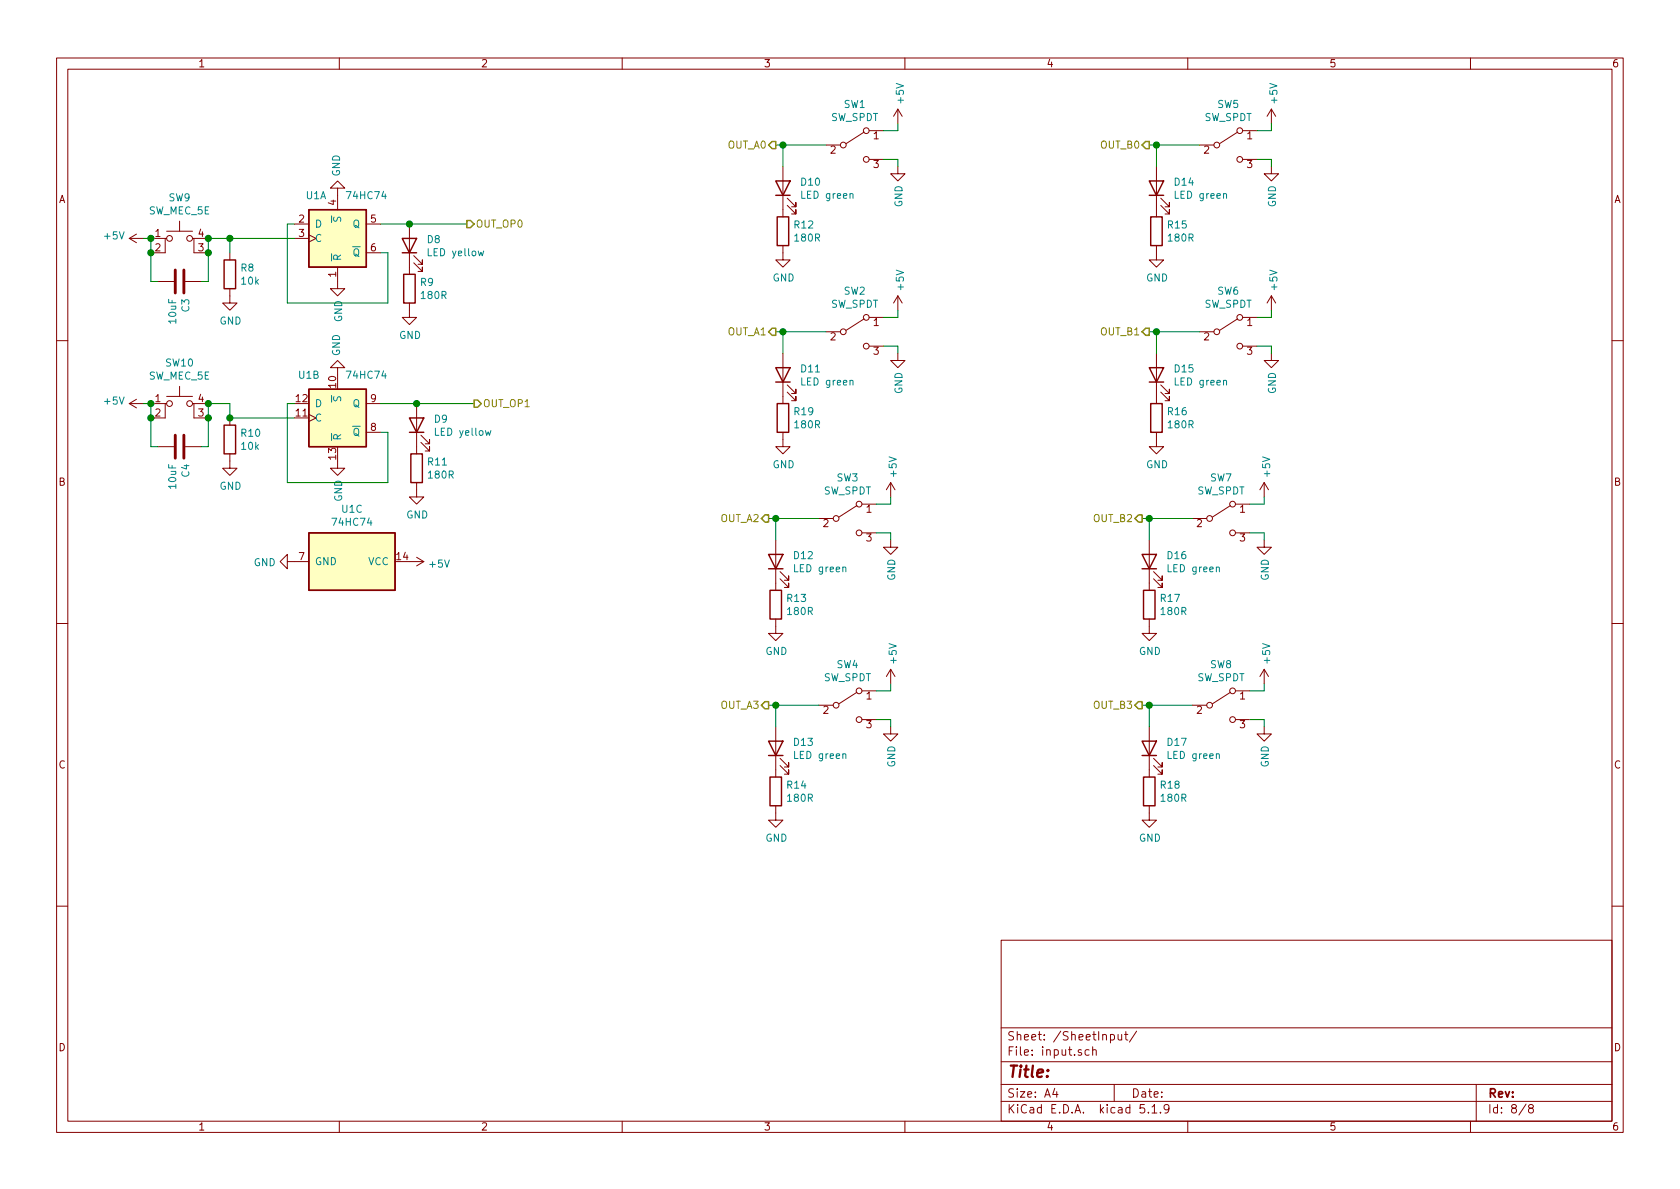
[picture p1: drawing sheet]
<svg xmlns="http://www.w3.org/2000/svg" width="297mm" height="210mm" viewBox="0 0 297 210" stroke-linecap="round" stroke-linejoin="round" font-family="sans-serif">
<g fill="none" stroke="#840000" stroke-width=".18">
<path d="M10 10.3h277v189.9h-277zM12 12.2h273v186.1h-273zM60 10.3v1.9M110 10.3v1.9M158.7 19.3v2.5M158.7 19.3l-.7 1.3M158.7 19.3l.8 1.3M160 10.3v1.9M210 10.3v1.9M224.8 19.3v2.5M224.8 19.3l-.8 1.3M224.8 19.3l.8 1.3"/>
<path d="M260 10.3v1.9M31.7 39.1v1.8M52.1 39.6h2.5M59.7 33.3h1.3l-1.3-1.3-1.3 1.3h1.3v3.8M64.8 39.6h2.5M72.4 39.6v8.9M138.4 29.5v8.8M139.2 36.3l1.5 1.5v-.7v.7h-.7M139.2 35l1.5 1.6v-.8v.8h-.7M146 25.6h2.6M152.8 23.4l-3.2 2M153.7 23.1h2.5"/>
<path d="M153.7 28.2h2.5M158.7 29.5v1.2h1.3l-1.3 1.3-1.2-1.3h1.2M204.5 29.5v8.8M205.2 36.3l1.6 1.5v-.7v.7h-.8M205.2 35l1.6 1.6v-.8v.8h-.8M212.1 25.6h2.5M218.8 23.4l-3.2 2M219.7 23.1h2.5M219.7 28.2h2.5M224.8 29.5v1.2h1.3l-1.3 1.3-1.3-1.3h1.3M22.9 42.2h2.5M22.9 42.2l1.2 .7"/>
<path d="M24.1 41.4l-1.2 .8M26.7 42.2h2.5M27.9 49.8h2.8M29.5 42.2h-.3v2.5h-2.5M29.5 40.9h4.5M32.8 49.8h2.8M34 42.2h.3v2.5h2.5M34.3 42.2h2.5M40.6 51v2.6h1.3l-1.3 1.3-1.2-1.3h1.2M40.6 44.7v1.3M52.1 42.2h2.5M54.6 41.5l1.3 .7-1.3 .6"/>
<path d="M59.7 47.2v3.8h1.3l-1.3 1.3-1.3-1.3h1.3M64.8 44.7h2.5M72.4 53.6v2.5h1.3l-1.3 1.3-1.3-1.3h1.3M73.2 46.5l1.5 1.5v-.8v.8h-.8M73.2 45.2l1.5 1.5v-.7v.7h-.8M138.4 43.4v2.6h1.3l-1.3 1.2-1.2-1.2h1.2M146 58.7h2.6M152.8 56.4l-3.2 2M153.7 56.1h2.5M158.7 52.3l-.7 1.3M158.7 52.3v2.6M158.7 52.3l.8 1.3"/>
<path d="M204.5 43.4v2.6h1.2l-1.2 1.2-1.3-1.2h1.3M212.1 58.7h2.5M218.8 56.4l-3.2 2M219.7 56.1h2.5M224.8 52.3l-.8 1.3M224.8 52.3v2.6M224.8 52.3l.8 1.3M10 60.2h2M22.9 71.4h2.5M22.9 71.4l1.2 .7M24.1 70.6l-1.2 .8M26.7 71.4h2.5"/>
<path d="M27.9 79h2.8M29.5 71.4h-.3v2.5h-2.5M29.5 70.1h4.5M31.7 68.3v1.8M32.8 79h2.8M34 71.4h.3v2.5h2.5M34.3 71.4h2.5M40.6 73.9v1.3M54.6 73.3l1.3 .6-1.3 .6M59.7 65h1.3l-1.3-1.3-1.3 1.3h1.3v1.3M64.8 76.4h2.5M64.8 71.4h2.5"/>
<path d="M73.7 71.4v8.9M74.4 78.2l1.5 1.6v-.8v.8h-.7M74.4 77l1.5 1.5v-.8v.8h-.7M138.4 76.4v2.6h1.3l-1.3 1.3-1.2-1.3h1.2M138.4 62.5v8.9M139.2 69.3l1.5 1.6v-.8v.8h-.7M139.2 68.1l1.5 1.5v-.8v.8h-.7M153.7 61.2h2.5M158.7 62.5v1.2h1.3l-1.3 1.3-1.2-1.3h1.2M204.5 76.4v2.6h1.2l-1.2 1.3-1.3-1.3h1.3M204.5 62.5v8.9M205.2 69.3l1.6 1.6v-.8v.8h-.8"/>
<path d="M205.2 68.1l1.6 1.5v-.8v.8h-.8M219.7 61.2h2.5M224.8 62.5v1.2h1.3l-1.3 1.3-1.3-1.3h1.3M285 60.2h2M40.6 80.3v2.5h1.3l-1.3 1.3-1.2-1.3h1.2M50.8 99.3v-1.3l-1.3 1.3 1.3 1.3v-1.3h3.8M59.7 81.5v1.3h1.3l-1.3 1.3-1.3-1.3h1.3M72.4 99.3h2.5M73.7 85.3v2.6h1.2l-1.2 1.2-1.3-1.2h1.3M73.7 98.5l1.2 .8M74.9 99.3l-1.2 .8M137.2 95.5v8.9"/>
<path d="M144.8 91.7h2.5M151.5 89.4l-3.2 2M152.4 89.1h2.5M152.4 94.2h2.5M157.5 95.5v1.3h1.2l-1.2 1.2-1.3-1.2h1.3M157.5 85.3v2.6M157.5 85.3l-.8 1.3M157.5 85.3l.7 1.3M203.2 95.5v8.9M210.8 91.7h2.6M217.6 89.4l-3.2 2M218.4 89.1h2.6"/>
<path d="M218.4 94.2h2.6M223.5 95.5v1.3h1.3l-1.3 1.2-1.3-1.2h1.3M223.5 85.3l-.7 1.3M223.5 85.3v2.6M223.5 85.3l.8 1.3M10 110.3h2M137.2 109.5v2.5h1.2l-1.2 1.3-1.3-1.3h1.3M137.9 102.4l1.5 1.5v-.8v.8h-.7M137.9 101.1l1.5 1.5v-.8v.8h-.7M157.5 118.4l-.8 1.2M157.5 118.4v2.5M157.5 118.4l.7 1.2"/>
<path d="M203.2 109.5v2.5h1.3l-1.3 1.3-1.3-1.3h1.3M204 102.4l1.5 1.5v-.8v.8h-.8M204 101.1l1.5 1.5v-.8v.8h-.8M223.5 118.4v2.5M223.5 118.4l-.7 1.2M223.5 118.4l.8 1.2M285 110.3h2M137.2 128.5v8.9M137.9 135.4l1.5 1.5v-.8v.8h-.7M137.9 134.1l1.5 1.5v-.7v.7h-.7M144.8 124.7h2.5M151.5 122.4l-3.2 2.1"/>
<path d="M152.4 122.2h2.5M152.4 127.2h2.5M157.5 128.5v1.3h1.2l-1.2 1.3-1.3-1.3h1.3M203.2 128.5v8.9M204 135.4l1.5 1.5v-.8v.8h-.8M204 134.1l1.5 1.5v-.7v.7h-.8M210.8 124.7h2.6M217.6 122.4l-3.2 2.1M218.4 122.2h2.6M218.4 127.2h2.6M223.5 128.5v1.3h1.3l-1.3 1.3-1.3-1.3h1.3M137.2 142.5v2.5h1.2l-1.2 1.3-1.3-1.3h1.3"/>
<path d="M203.2 142.5v2.5h1.3l-1.3 1.3-1.3-1.3h1.3M10 160.2h2M177 166.3h108v32h-108zM285 160.2h2M60 198.3v1.9M110 198.3v1.9M160 198.3v1.9M177 194.8h108M177 191.8h108M177 187.8h108M177 181.8h108M186.5 192.5l-.4 1h1"/>
<path d="M186.8 193v1M192.6 185.7l-.5-.1-.3 .3 .2 .6h.6M193.2 185.7l.2-.1 .4 .1v.9M193.2 185.1v1.5M196.3 183l.5-.1 .3 .3-.1 .6-.2 .1-.5-.1M197 191.8v3M197.7 182.9v.8a.37 .37 0 0 0 .6 .1M198.3 182.9v1M198.8 182.9h.6M199.1 182.4v1.3l.3 .2M201 182.3l-1.3 2M202.3 195.3h-.7l-.1 .7 .3-.1 .5 .1 .1 .2-.1 .5-.2 .1-.6-.1"/>
<path d="M203 196.7v.1M203.7 195.8l.4-.5v1.5M203.7 196.8h.8M205.2 196.7v.1M206.7 196l-.1 .2a.48 .48 0 0 1-.7-.1v-.6a.48 .48 0 0 1 .7-.1v.1a1.19 1.19 0 0 1-.2 1.2l-.4 .1M210 198.3v1.9M260 198.3v1.9M261 191.8v6.5M269.8 195.2l-1.2 2M270.6 196l-.3-.2v-.2l.3-.3h.2l.3 .3-.1 .2-.6 .2a.48 .48 0 0 0-.1 .7l.3 .1 .4-.1a.48 .48 0 0 0-.2-.7"/>
<circle cx="149.1" cy="25.6" r=".51"/>
<circle cx="153.2" cy="23.1" r=".51"/>
<circle cx="153.2" cy="28.2" r=".51"/>
<circle cx="215.1" cy="25.6" r=".51"/>
<circle cx="219.2" cy="23.1" r=".51"/>
<circle cx="219.2" cy="28.2" r=".51"/>
<circle cx="30" cy="42.2" r=".51"/>
<circle cx="33.5" cy="42.2" r=".51"/>
<circle cx="149.1" cy="58.7" r=".51"/>
<circle cx="153.2" cy="56.1" r=".51"/>
<circle cx="215.1" cy="58.7" r=".51"/>
<circle cx="219.2" cy="56.1" r=".51"/>
<circle cx="30" cy="71.4" r=".51"/>
<circle cx="33.5" cy="71.4" r=".51"/>
<circle cx="153.2" cy="61.2" r=".51"/>
<circle cx="219.2" cy="61.2" r=".51"/>
<circle cx="147.8" cy="91.7" r=".51"/>
<circle cx="151.9" cy="89.1" r=".51"/>
<circle cx="151.9" cy="94.2" r=".51"/>
<circle cx="213.9" cy="91.7" r=".51"/>
<circle cx="217.9" cy="89.1" r=".51"/>
<circle cx="217.9" cy="94.2" r=".51"/>
<circle cx="147.8" cy="124.7" r=".51"/>
<circle cx="151.9" cy="122.2" r=".51"/>
<circle cx="151.9" cy="127.2" r=".51"/>
<circle cx="213.9" cy="124.7" r=".51"/>
<circle cx="217.9" cy="122.2" r=".51"/>
<circle cx="217.9" cy="127.2" r=".51"/>
</g>
<g fill="none" stroke="#840000" stroke-width=".25">
<path d="M54.6 37.1h10.2v10.1h-10.2zM137.2 32h2.5l-1.3 2.5zM137.2 34.5h2.5M137.4 38.3h2v5.1h-2zM203.2 32h2.5l-1.2 2.5zM203.2 34.5h2.5M203.5 38.3h2v5.1h-2zM39.6 46h2.1v5h-2.1zM71.1 42.2h2.6l-1.3 2.5zM71.1 44.7h2.6M71.4 48.5h2v5.1h-2zM39.6 75.2h2.1v5.1h-2.1z"/>
<path d="M54.6 68.8h10.2v10.2h-10.2zM72.4 73.9h2.5l-1.2 2.5zM72.4 76.4h2.5M137.2 65h2.5l-1.3 2.6zM137.2 67.6h2.5M137.4 71.4h2v5h-2zM203.2 65h2.5l-1.2 2.6zM203.2 67.6h2.5M203.5 71.4h2v5h-2zM54.6 94.2h15.2v10.2h-15.2zM72.6 80.3h2.1v5h-2.1zM135.9 98h2.5l-1.2 2.6z"/>
<path d="M201.9 98h2.6l-1.3 2.6zM135.9 100.6h2.5M136.1 104.4h2.1v5.1h-2.1zM201.9 100.6h2.6M202.2 104.4h2v5.1h-2zM135.9 131.1h2.5l-1.2 2.5zM135.9 133.6h2.5M136.1 137.4h2.1v5.1h-2.1zM201.9 131.1h2.6l-1.3 2.5zM201.9 133.6h2.6M202.2 137.4h2v5.1h-2z"/>
</g>
<path d="M84.6 44.4l.2 .8 .2-.6 .3 .6 .2-.8M85.8 76.1l.3 .9 .2-.6 .2 .6 .3-.9" fill="none" stroke="#008484" stroke-width=".18"/>
<g fill="#ffffc2" stroke="#ffffc2" stroke-width=".18">
<path d="M54.6 68.8h10.2v10.2h-10.2z"/>
<path d="M54.6 94.2h15.2v10.2h-15.2z"/>
<path d="M54.6 37.1h10.2v10.1h-10.2z"/>
</g>
<path d="M31 47.7v4.1M32.5 47.7v4.1M31 77v4M32.5 77v4" fill="none" stroke="#840000" stroke-width=".51"/>
<g fill="none" stroke="#008400" stroke-width=".18">
<path d="M52.1 39.6h-1.3v14h17.8v-8.9h-1.3M67.3 39.6h15.2M137.2 25.6h8.8M138.4 25.6v3.9M156.2 28.2h2.5v1.3M158.7 21.8v1.3h-2.5M203.2 25.6h8.9M204.5 25.6v3.9M222.2 28.2h2.6v1.3M224.8 21.8v1.3h-2.6M25.4 42.2h1.3v7.6h1.2M40.6 42.2v2.5"/>
<path d="M52.1 42.2h-15.3v7.6h-1.2M137.2 58.7h8.8M138.4 58.7v3.8M158.7 54.9v1.2h-2.5M203.2 58.7h8.9M204.5 58.7v3.8M224.8 54.9v1.2h-2.6M25.4 71.4h1.3v7.6h1.2M52.1 73.9h-11.5v-2.5h-3.8v7.6h-1.2M52.1 71.4h-1.3v13.9h17.8v-8.9h-1.3M67.3 71.4h16.5M156.2 61.2h2.5v1.3"/>
<path d="M222.2 61.2h2.6v1.3M135.9 91.7h8.9M137.2 91.7v3.8M154.9 94.2h2.6v1.3M157.5 87.9v1.2h-2.6M201.9 91.7h8.9M203.2 91.7v3.8M221 94.2h2.5v1.3M223.5 87.9v1.2h-2.5M135.9 124.7h8.9M137.2 124.7v3.8M154.9 127.2h2.6v1.3"/>
<path d="M157.5 120.9v1.3h-2.6M201.9 124.7h8.9M203.2 124.7v3.8M221 127.2h2.5v1.3M223.5 120.9v1.3h-2.5"/>
</g>
<path d="M82.5 39h.7l.6 .6-.6 .7h-.7zM136.5 25h.7v1.3h-.7l-.6-.7zM202.6 25h.6v1.3h-.6l-.7-.7zM136.5 58h.7v1.3h-.7l-.6-.6zM202.6 58h.6v1.3h-.6l-.7-.6zM83.8 70.7h.7l.6 .7-.6 .6h-.7zM135.3 91.1h.6v1.2h-.6l-.7-.6zM201.3 91.1h.6v1.2h-.6l-.6-.6zM134.6 124.7l.7-.6h.6v1.2h-.6zM201.3 124.1h.6v1.2h-.6l-.6-.6z" fill="none" stroke="#848400" stroke-width=".25"/>
<g fill="#008400" stroke="#008400" stroke-width=".25">
<circle cx="138.4" cy="25.6" r=".51"/>
<circle cx="203.2" cy="124.7" r=".51"/>
<circle cx="203.2" cy="91.7" r=".51"/>
<circle cx="204.5" cy="58.7" r=".51"/>
<circle cx="204.5" cy="25.6" r=".51"/>
<circle cx="137.2" cy="124.7" r=".51"/>
<circle cx="137.2" cy="91.7" r=".51"/>
<circle cx="138.4" cy="58.7" r=".51"/>
<circle cx="72.4" cy="39.6" r=".51"/>
<circle cx="26.7" cy="71.4" r=".51"/>
<circle cx="36.8" cy="71.4" r=".51"/>
<circle cx="26.7" cy="73.9" r=".51"/>
<circle cx="36.8" cy="73.9" r=".51"/>
<circle cx="40.6" cy="42.2" r=".51"/>
<circle cx="26.7" cy="42.2" r=".51"/>
<circle cx="36.8" cy="42.2" r=".51"/>
<circle cx="26.7" cy="44.7" r=".51"/>
<circle cx="36.8" cy="44.7" r=".51"/>
<circle cx="40.6" cy="73.9" r=".51"/>
<circle cx="73.7" cy="71.4" r=".51"/>
</g>
<text font-size="2.8" fill="#840000" x="178" y="190.5">Title:</text>
<g font-size="2.1" fill="#840000">
<text x="178" y="184">Sheet: /SheetInput/</text>
<text x="178" y="186.7">File: input.sch</text>
<text x="178" y="196.9">KiCad E.D.A. kicad 5.1.9</text>
<text x="178" y="194.1">Size: A4</text>
<text x="200" y="194.1">Date:</text>
<text x="263" y="194.1">Rev:</text>
<text x="263" y="196.9">Id: 8/8</text>
</g>
<g font-size="1.8" fill="#840000">
<text x="35" y="11.9">1</text>
<text x="85" y="11.9">2</text>
<text x="135" y="11.9">3</text>
<text x="185" y="11.9">4</text>
<text x="235" y="11.9">5</text>
<text x="285" y="11.9">6</text>
<text x="146.8" y="27.2">2</text>
<text x="154.5" y="24.6">1</text>
<text x="154.5" y="29.7">3</text>
<text x="212.9" y="27.2">2</text>
<text x="220.5" y="24.6">1</text>
<text x="220.5" y="29.7">3</text>
<text x="10.4" y="35.9">A</text>
<text x="285.4" y="35.9">A</text>
<text x="27.5" y="41.9">1</text>
<text x="35.1" y="41.9">4</text>
<text x="52.9" y="39.4">2</text>
<text x="52.9" y="41.9">3</text>
<text x="59.4" y="36.3" transform="rotate(-90 59.4 36.3)">4</text>
<text x="65.6" y="39.4">5</text>
<text x="27.5" y="44.4">2</text>
<text x="35.1" y="44.4">3</text>
<text x="65.6" y="44.4">6</text>
<text x="59.4" y="49" transform="rotate(-90 59.4 49)">1</text>
<text x="154.5" y="57.7">1</text>
<text x="220.5" y="57.7">1</text>
<text x="146.8" y="60.2">2</text>
<text x="154.5" y="62.7">3</text>
<text x="212.9" y="60.2">2</text>
<text x="220.5" y="62.7">3</text>
<text x="27.5" y="71.1">1</text>
<text x="35.1" y="71.1">4</text>
<text x="52.4" y="71.1">12</text>
<text x="59.4" y="68.5" transform="rotate(-90 59.4 68.5)">10</text>
<text x="65.6" y="71.1">9</text>
<text x="27.5" y="73.7">2</text>
<text x="35.1" y="73.7">3</text>
<text x="52.4" y="73.7">11</text>
<text x="65.6" y="76.2">8</text>
<text x="59.4" y="81.2" transform="rotate(-90 59.4 81.2)">13</text>
<text x="10.4" y="85.9">B</text>
<text x="285.4" y="85.9">B</text>
<text x="145.6" y="93.2">2</text>
<text x="153.2" y="90.7">1</text>
<text x="153.2" y="95.8">3</text>
<text x="211.6" y="93.2">2</text>
<text x="219.2" y="90.7">1</text>
<text x="219.2" y="95.8">3</text>
<text x="52.9" y="99.1">7</text>
<text x="70.2" y="99.1">14</text>
<text x="153.2" y="123.7">1</text>
<text x="219.2" y="123.7">1</text>
<text x="145.6" y="126.2">2</text>
<text x="153.2" y="128.8">3</text>
<text x="211.6" y="126.2">2</text>
<text x="219.2" y="128.8">3</text>
<text x="10.4" y="135.9">C</text>
<text x="285.4" y="135.9">C</text>
<text x="10.4" y="185.9">D</text>
<text x="285.4" y="185.9">D</text>
<text x="35" y="199.9">1</text>
<text x="85" y="199.9">2</text>
<text x="135" y="199.9">3</text>
<text x="185" y="199.9">4</text>
<text x="235" y="199.9">5</text>
<text x="285" y="199.9">6</text>
</g>
<g font-size="1.8" fill="#008484">
<text x="146.9" y="21.4">SW_SPDT</text>
<text x="149.2" y="19.1">SW1</text>
<text x="159.8" y="18.2" transform="rotate(-90 159.8 18.2)">+5V</text>
<text x="212.9" y="21.4">SW_SPDT</text>
<text x="215.3" y="19.1">SW5</text>
<text x="225.9" y="18.2" transform="rotate(-90 225.9 18.2)">+5V</text>
<text x="29.8" y="35.6">SW9</text>
<text x="54.1" y="35.2">U1A</text>
<text x="60.1" y="31.2" transform="rotate(-90 60.1 31.2)">GND</text>
<text x="61.5" y="35.2">74HC74</text>
<text x="141.7" y="32.8">D10</text>
<text x="141.9" y="35.1">LED green</text>
<text x="207.7" y="32.8">D14</text>
<text x="207.9" y="35.1">LED green</text>
<text x="26.3" y="37.9">SW_MEC_5E</text>
<text x="55.6" y="40.3">D</text>
<text x="60.3" y="39.3" transform="rotate(-90 60.3 39.3)">S</text>
<text x="62.4" y="40.3">Q</text>
<text x="140.5" y="40.4">R12</text>
<text x="159.6" y="36.7" transform="rotate(-90 159.6 36.7)">GND</text>
<text x="206.5" y="40.4">R15</text>
<text x="225.6" y="36.7" transform="rotate(-90 225.6 36.7)">GND</text>
<text x="18.5" y="42.3">+5V</text>
<text x="55.6" y="42.8">C</text>
<text x="60.3" y="46.2" transform="rotate(-90 60.3 46.2)">R</text>
<text x="62.4" y="45.3">Q</text>
<text x="75.6" y="43">D8</text>
<text x="75.8" y="45.3">LED yellow</text>
<text x="140.6" y="42.7">180R</text>
<text x="206.7" y="42.7">180R</text>
<text x="42.6" y="48">R8</text>
<text x="42.7" y="50.3">10k</text>
<text x="74.4" y="50.6">R9</text>
<text x="74.6" y="52.9">180R</text>
<text x="136.6" y="49.8">GND</text>
<text x="149.2" y="52.1">SW2</text>
<text x="159.8" y="51.2" transform="rotate(-90 159.8 51.2)">+5V</text>
<text x="202.6" y="49.8">GND</text>
<text x="215.3" y="52.1">SW6</text>
<text x="225.9" y="51.2" transform="rotate(-90 225.9 51.2)">+5V</text>
<text x="31.2" y="57.1" transform="rotate(-90 31.2 57.1)">10uF</text>
<text x="33.5" y="55.1" transform="rotate(-90 33.5 55.1)">C3</text>
<text x="38.8" y="57.4">GND</text>
<text x="60.5" y="57" transform="rotate(-90 60.5 57)">GND</text>
<text x="70.6" y="59.9">GND</text>
<text x="146.9" y="54.4">SW_SPDT</text>
<text x="212.9" y="54.4">SW_SPDT</text>
<text x="29.3" y="64.8">SW10</text>
<text x="60.1" y="63" transform="rotate(-90 60.1 63)">GND</text>
<text x="141.7" y="65.9">D11</text>
<text x="207.7" y="65.9">D15</text>
<text x="18.5" y="71.5">+5V</text>
<text x="26.3" y="67.1">SW_MEC_5E</text>
<text x="52.9" y="67">U1B</text>
<text x="60.3" y="71" transform="rotate(-90 60.3 71)">S</text>
<text x="61.5" y="67">74HC74</text>
<text x="141.9" y="68.2">LED green</text>
<text x="159.6" y="69.7" transform="rotate(-90 159.6 69.7)">GND</text>
<text x="207.9" y="68.2">LED green</text>
<text x="225.6" y="69.7" transform="rotate(-90 225.6 69.7)">GND</text>
<text x="42.7" y="77.2">R10</text>
<text x="55.6" y="74.5">C</text>
<text x="55.6" y="72">D</text>
<text x="60.3" y="78" transform="rotate(-90 60.3 78)">R</text>
<text x="62.4" y="77.1">Q</text>
<text x="62.4" y="72">Q</text>
<text x="76.8" y="74.7">D9</text>
<text x="77.1" y="77.1">LED yellow</text>
<text x="140.5" y="73.4">R19</text>
<text x="140.6" y="75.7">180R</text>
<text x="206.5" y="73.4">R16</text>
<text x="206.7" y="75.7">180R</text>
<text x="42.7" y="79.5">10k</text>
<text x="75.7" y="82.3">R11</text>
<text x="136.6" y="82.8">GND</text>
<text x="202.6" y="82.8">GND</text>
<text x="31.2" y="86.4" transform="rotate(-90 31.2 86.4)">10uF</text>
<text x="33.5" y="84.3" transform="rotate(-90 33.5 84.3)">C4</text>
<text x="38.8" y="86.6">GND</text>
<text x="60.5" y="88.7" transform="rotate(-90 60.5 88.7)">GND</text>
<text x="75.8" y="84.6">180R</text>
<text x="145.6" y="87.4">SW_SPDT</text>
<text x="148" y="85.1">SW3</text>
<text x="158.5" y="84.2" transform="rotate(-90 158.5 84.2)">+5V</text>
<text x="211.6" y="87.4">SW_SPDT</text>
<text x="214" y="85.1">SW7</text>
<text x="224.6" y="84.2" transform="rotate(-90 224.6 84.2)">+5V</text>
<text x="59" y="93">74HC74</text>
<text x="60.5" y="90.7">U1C</text>
<text x="71.8" y="91.7">GND</text>
<text x="44.9" y="100.1">GND</text>
<text x="55.6" y="99.9">GND</text>
<text x="65.1" y="99.9">VCC</text>
<text x="76" y="100.4">+5V</text>
<text x="140.4" y="98.9">D12</text>
<text x="140.6" y="101.2">LED green</text>
<text x="206.5" y="98.9">D16</text>
<text x="206.7" y="101.2">LED green</text>
<text x="139.2" y="106.4">R13</text>
<text x="158.3" y="102.7" transform="rotate(-90 158.3 102.7)">GND</text>
<text x="205.3" y="106.4">R17</text>
<text x="224.3" y="102.7" transform="rotate(-90 224.3 102.7)">GND</text>
<text x="139.3" y="108.8">180R</text>
<text x="205.4" y="108.8">180R</text>
<text x="135.3" y="115.8">GND</text>
<text x="148" y="118.2">SW4</text>
<text x="158.5" y="117.2" transform="rotate(-90 158.5 117.2)">+5V</text>
<text x="201.4" y="115.8">GND</text>
<text x="214" y="118.2">SW8</text>
<text x="224.6" y="117.2" transform="rotate(-90 224.6 117.2)">+5V</text>
<text x="145.6" y="120.5">SW_SPDT</text>
<text x="211.6" y="120.5">SW_SPDT</text>
<text x="140.4" y="131.9">D13</text>
<text x="206.5" y="131.9">D17</text>
<text x="140.6" y="134.2">LED green</text>
<text x="158.3" y="135.7" transform="rotate(-90 158.3 135.7)">GND</text>
<text x="206.7" y="134.2">LED green</text>
<text x="224.3" y="135.7" transform="rotate(-90 224.3 135.7)">GND</text>
<text x="139.2" y="139.5">R14</text>
<text x="139.3" y="141.8">180R</text>
<text x="205.3" y="139.5">R18</text>
<text x="205.4" y="141.8">180R</text>
<text x="135.3" y="148.8">GND</text>
<text x="201.4" y="148.8">GND</text>
</g>
<g font-size="1.8" fill="#848400">
<text x="128.7" y="26.3">OUT_A0</text>
<text x="194.7" y="26.3">OUT_B0</text>
<text x="84.1" y="40.3">OUT_OP0</text>
<text x="128.7" y="59.3">OUT_A1</text>
<text x="194.7" y="59.3">OUT_B1</text>
<text x="85.3" y="72">OUT_OP1</text>
<text x="127.4" y="92.3">OUT_A2</text>
<text x="193.4" y="92.3">OUT_B2</text>
<text x="127.4" y="125.3">OUT_A3</text>
<text x="193.4" y="125.3">OUT_B3</text>
</g>
</svg>
